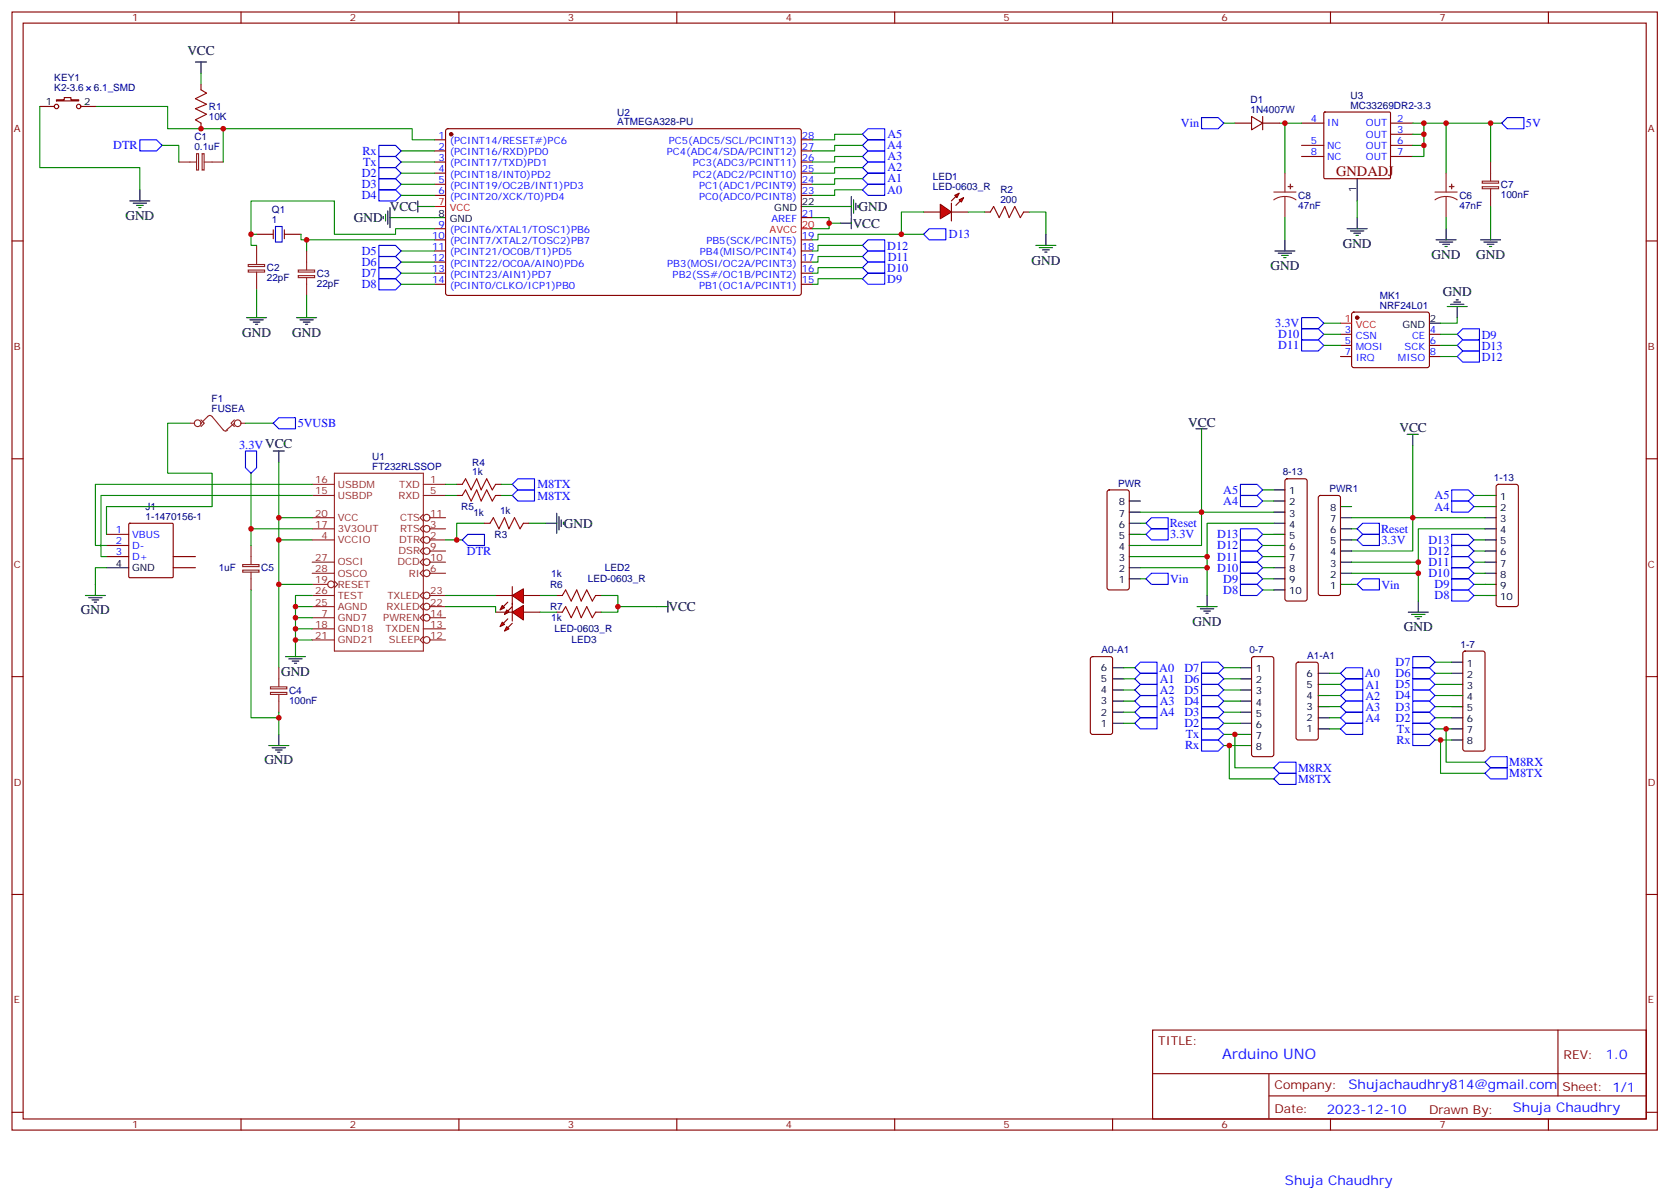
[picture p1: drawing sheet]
<svg xmlns="http://www.w3.org/2000/svg" width="531mm" height="381mm" viewBox="0 0 531 381" stroke-linecap="round" stroke-linejoin="round" font-family="sans-serif">
<g fill="none" stroke="#870000" stroke-width=".35">
<path d="M3.8 3.8h522.1v354.9h-522.1zM7.3 7.3h515.1v347.9h-515.1zM76.5 3.8v3.5M145.6 3.8v3.5M214.8 3.8v3.5M283.9 3.8v3.5M353.1 3.8v3.5M422.2 3.8v3.5M491.3 3.8v3.5M12.6 33.8h4.6M17.9 31.7h2.5v-.7h2.1v.7h2.5v.3h-7.1zM25.7 33.8h4.6"/>
<path d="M63.8 26.7v1.8M63.8 39.1v1.8M137.9 44.4h3.5M137.9 47.9h3.5M137.9 51.4h3.5M137.9 55h3.5M137.9 58.5h3.5M141.6 41.1l.5-.2h111.8l.4 .7-.1 51.7-.6 .5-111.8-.1-.4-.6v-51.5zM254.3 44.4h3.5M254.3 47.9h3.5M254.3 51.4h3.5M254.3 55h3.5"/>
<path d="M254.3 58.5h3.5M3.8 76.5h3.5M81.4 74.4h5.3M86.7 73v2.8M90.2 74.4h5.3M90.2 73v2.8M137.9 62h3.5M137.9 72.6h3.5M137.9 76.1h3.5M137.9 79.7h3.5M254.3 62h3.5M254.3 76.1h3.5"/>
<path d="M254.3 79.7h3.5M254.3 69.1h3.5M522.4 76.5h3.5M137.9 83.2h3.5M137.9 86.7h3.5M137.9 90.2h3.5M254.3 83.2h3.5M254.3 86.7h3.5M254.3 90.2h3.5M3.8 145.6h3.5M522.4 145.6h3.5M3.8 214.8h3.5"/>
<path d="M522.4 214.8h3.5M3.8 283.9h3.5M522.4 283.9h3.5M365.8 327h156.6v28.2h-156.6zM494.4 327v20.9M3.8 353.1h3.5M76.5 355.2v3.5M145.6 355.2v3.5M214.8 355.2v3.5M283.9 355.2v3.5M353.1 355.2v3.5M365.8 340.8h156.5"/>
<path d="M402.7 347.9h119.6M402.7 340.8v14.1M422.2 355.2v3.5M491.3 355.2v3.5M522.4 353.1h3.5"/>
<circle cx="17.9" cy="33.8" r=".71"/>
<circle cx="25" cy="33.8" r=".71"/>
</g>
<circle cx="143.2" cy="42.6" r=".53" fill="#870000" stroke="#870000" stroke-width=".35"/>
<path d="M137.9 65.5h3.5M254.3 72.6h3.5" fill="none" stroke="#f00" stroke-width=".35"/>
<g fill="none" stroke="#000" stroke-width=".35">
<path d="M62 19.7h3.5M63.8 19.7v3.5M41.2 63.8h6.4M42.3 64.5h4.2M43.3 65.2h2.1M44 65.9h.7M44.4 60.3v3.5M121.6 68.7v.7M122.3 68v2.1M123 67v4.2M123.8 69.1h3.5M123.8 65.9v6.3"/>
<path d="M132.6 65.5h3.5M132.6 63.8v3.5M137.9 69.1h3.5M254.3 65.5h3.5M266.6 65.5h3.6M266.6 70.8h3.6M270.2 62.4v6.3M270.2 69.1v3.5M270.9 63.4v4.3M271.6 64.5v2.1M272.3 65.2v.7M81.4 97.3v3.5"/>
<path d="M97.3 97.3v3.5M78.2 100.8h6.4M79.3 101.5h4.2M80.4 102.2h2.1M81.1 102.9h.7M94.1 100.8h6.4M95.2 101.5h4.2M96.2 102.2h2.2M96.9 102.9h.7"/>
</g>
<g fill="none" stroke="#00f" stroke-width=".35">
<path d="M44.4 44.4h5.3l1.7 1.7-1.7 1.8h-5.3zM120.2 46.1h5.3l1.8 1.8-1.8 1.8h-5.3zM120.2 49.7h5.3l1.8 1.7-1.8 1.8h-5.3zM120.2 53.2h5.3l1.8 1.8-1.8 1.7h-5.3zM120.2 56.7h5.3l1.8 1.8-1.8 1.8h-5.3zM273.7 42.6l1.7-1.7h5.3v3.5h-5.3zM275.4 58.5h5.3v3.5h-5.3l-1.7-1.7zM275.4 55h5.3v3.5h-5.3l-1.7-1.8zM275.4 51.4h5.3v3.6h-5.3l-1.7-1.8zM275.4 47.9h5.3v3.5h-5.3l-1.7-1.7zM275.4 44.4h5.3v3.5h-5.3l-1.7-1.8zM120.2 60.3h5.3l1.8 1.7-1.8 1.8h-5.3z"/>
<path d="M120.2 77.9h5.3l1.8 1.8-1.8 1.7h-5.3zM275.4 79.7h5.3v3.5h-5.3l-1.7-1.8zM275.4 76.1h5.3v3.6h-5.3l-1.7-1.8zM293.1 74.4l1.8-1.8h5.2v3.5h-5.2zM120.2 88.5h5.3l1.8 1.7-1.8 1.8h-5.3zM120.2 81.4h5.3l1.8 1.8-1.8 1.7h-5.3zM120.2 84.9h5.3l1.8 1.8-1.8 1.8h-5.3zM275.4 86.7h5.3v3.5h-5.3l-1.7-1.7zM275.4 83.2h5.3v3.5h-5.3l-1.7-1.8z"/>
</g>
<g fill="none" stroke="#008700" stroke-width=".35">
<path d="M12.6 33.8v19.4h31.8v7.1M30.3 33.8h22.9v7.1h77.6v3.5h7.1M63.8 23.2v3.5M51.4 46.1h5.3v5.3M70.8 40.9v10.5M127.3 47.9h10.6M127.3 51.4h10.6M127.3 55h10.6M127.3 58.5h10.6M273.7 56.7h-8.8v1.8h-7.1M273.7 53.2h-8.8v1.8h-7.1M273.7 49.7h-8.8v1.7h-7.1"/>
<path d="M273.7 46.1h-8.8v1.8h-7.1M273.7 42.6h-8.8v1.8h-7.1M79.7 74.4v3.5h1.7M95.5 74.4v1.7h42.4M97.3 76.1v3.6M127.3 69.1h10.6M127.3 79.7h10.6M127.3 62h10.6M136.1 65.5h1.8M137.9 72.6h-12.4v1.8h-19.4v-10.6h-26.4v10.6h1.7M257.8 69.1h5.3v3.5h-5.3M257.8 65.5h8.8"/>
<path d="M263.1 70.8h3.5M273.7 60.3h-8.8v1.7h-7.1M273.7 77.9h-14.1v1.8h-1.8M293.1 74.4h-33.5v1.7h-1.8M81.4 92v5.3M97.3 93.8v3.5M127.3 90.2h10.6M127.3 83.2h10.6M127.3 86.7h10.6M273.7 88.5h-14.1v1.7h-1.8M273.7 84.9h-14.1v1.8h-1.8M273.7 81.4h-14.1v1.8h-1.8"/>
</g>
<path d="M87.4 71.9h2.1v4.9h-2.1z" fill="none" stroke="#00c" stroke-width=".35"/>
<path d="M56.7 51.4h5.7M62.4 48.8h.6v5.2h-.6zM64.1 48.8h.7v5.2h-.7zM64.8 51.4h6M81.4 77.9v6M97.3 79.7v6M78.8 84h5.2v.6h-5.2zM78.8 85.7h5.2v.7h-5.2zM81.4 86.4v5.6M94.7 85.7h5.1v.7h-5.1zM94.7 87.5h5.1v.6h-5.1zM97.3 88.1v5.7" fill="none" stroke="#8c2424" stroke-width=".35"/>
<path d="M63.8 28.5l1.7 1.1-3.5 1.7 3.5 1.8-3.5 1.4 3.5 1.8-3.5 1.7 1.8 1.1" fill="none" stroke="#a10000" stroke-width=".35"/>
<g fill="#f00" stroke="#870000" stroke-width=".35">
<path d="M298.4 64.8l3.5 2.5-3.5 2.1z"/>
<path d="M301.9 64.5v5.6z"/>
</g>
<g fill="#870000" stroke="#870000" stroke-width=".35">
<path d="M301.9 63.8l1.4-1.4z"/>
<path d="M303.3 65.2l1.4-1.4z"/>
</g>
<g fill="#f00" stroke="#870000" stroke-width=".35">
<path d="M303 62l1.4-.7-.7 1.4z"/>
<path d="M304.4 63.4l1.4-.7-.7 1.4z"/>
</g>
<g fill="none" stroke="#870000" stroke-width=".35">
<path d="M293.1 67.3h5.3M301.9 67.3h5.3M312.5 67.3h1.8M324.8 67.3h1.8M144.9 153.7h1.8M144.9 157.3h1.8M157.3 153.7h1.7M157.3 157.3h1.7M33.8 169.6h7.1M33.8 173.1h7.1M33.8 176.7h7.1M40.9 166.3l.3-.2h13.4l.3 .2 .1 16.7-.2 .3-13.6 .1-.3-.2z"/>
<path d="M55 176.7h7M153.7 166.1h1.8M166.1 166.1h1.8M55 180.2h7"/>
</g>
<g fill="none" stroke="#008700" stroke-width=".35">
<path d="M293.1 67.3h-7.1v7.1M307.2 67.3h5.3M326.6 67.3h5.3v7.1M60.3 134.3h-7.1v15.9h14.1v10.6h-33.5v8.8M77.9 134.3h8.8M88.5 146.7v17.6M99.1 153.7h-68.8v19.4h3.5M99.1 157.3h-67.1v19.4h1.8M141.4 153.7h3.5M141.4 157.3h3.5M159 153.7h3.6M159 157.3h3.6"/>
<path d="M99.1 171.4h-10.6v40.5M99.1 164.3h-10.6v7.1M141.4 171.4h5.3M153.7 166.1h-8.8v5.3M167.9 166.1h5.2M33.8 180.2h-3.5v5.3M88.5 185.5h10.6M93.8 192.5v3.6h5.3M93.8 196.1v3.5h5.3M93.8 199.6v3.5h5.3M99.1 189h-5.3v3.5h5.3M93.8 203.1v1.8"/>
<path d="M88.5 226.1v7"/>
</g>
<path d="M314.3 67.3l1-1.8 1.8 3.6 1.7-3.6 1.5 3.6 1.7-3.6 1.8 3.6 1-1.8M146.7 153.7l1-1.7 1.8 3.5 1.8-3.5 1.4 3.5 1.7-3.5 1.8 3.5 1.1-1.8M146.7 157.3l1-1.8 1.8 3.5 1.8-3.5 1.4 3.5 1.7-3.5 1.8 3.5 1.1-1.7M155.5 166.1l1.1-1.8 1.7 3.6 1.8-3.6 1.4 3.6 1.8-3.6 1.7 3.6 1.1-1.8" fill="none" stroke="#a10000" stroke-width=".35"/>
<g fill="none" stroke="#000" stroke-width=".35">
<path d="M328.7 77.9h6.4M329.8 78.6h4.2M330.8 79.3h2.2M331.9 74.4v3.5M331.5 80h.7M86.7 143.2h3.5M88.5 143.2v3.5M173.1 166.1h3.6M176.7 162.9v6.4M177.4 164v4.2M178.1 165v2.1M178.8 165.7v.7"/>
<path d="M27.1 189h6.3M28.2 189.7h4.2M29.2 190.4h2.1M29.9 191.1h.7M30.3 185.5v3.5M33.8 180.2h7.1M90.6 208.4h6.3M91.7 209.1h4.2M92.7 209.8h2.1M93.4 210.5h.7M93.8 204.9v3.5M85.3 236.6h6.4"/>
<path d="M86.4 237.3h4.2M87.4 238.1h2.1M88.1 238.8h.7M88.5 233.1v3.5"/>
</g>
<g fill="none" stroke="#8c2424" stroke-width=".35">
<path d="M60.3 134.3h1.4M63.8 134.3l2.3-2.3 .8-.1 4.1 4.8 .8 .1 .4-.3M63.8 133.3l1 1-1 1.1M74.4 133.3l-1.1 1 1.1 1.1M74.4 134.3l-2.5 2.2M76.5 134.3h1.4M99.1 153.7h7M99.1 157.3h7M106.1 150.2h28.2v56.5h-28.2zM134.3 153.7h7.1M134.3 157.3h7.1M99.1 178.4h7"/>
<path d="M99.1 167.9h7M99.1 171.4h7M99.1 164.3h7M134.3 173.8l-1 1.1 1 1.1M134.3 177.4l-1 1 1 1.1M134.3 166.8l-1 1.1 1 1M134.3 163.3l-1 1 1 1.1M134.3 170.3l-1 1.1 1 1M136.5 178.4h4.9M136.5 174.9h4.9M136.5 167.9h4.9M136.5 171.4h4.9"/>
<path d="M136.5 164.3h4.9M99.1 185.5h4.9M99.1 182h7M99.1 196.1h7M99.1 199.6h7M99.1 192.5h7M99.1 189h7M106.1 184.4l1.1 1.1-1.1 1M134.3 180.9l-1 1.1 1 1M134.3 188l-1 1 1 1.1M134.3 191.5l-1 1 1 1.1M134.3 195l-1 1.1 1 1"/>
<path d="M134.3 199.6h7.1M136.5 182h4.9M136.5 196.1h4.9M136.5 192.5h4.9M136.5 189h4.9M85.8 218h5.2v.7h-5.2zM85.8 219.8h5.2v.6h-5.2zM88.5 211.9v6M99.1 203.1h7M134.3 202.1l-1 1 1 1.1M136.5 203.1h4.9M88.5 220.4v5.7"/>
<circle cx="62.7" cy="134.3" r="1.06"/>
<circle cx="75.4" cy="134.3" r="1.06"/>
<circle cx="135.4" cy="171.4" r="1.06"/>
<circle cx="135.4" cy="167.9" r="1.06"/>
<circle cx="135.4" cy="164.3" r="1.06"/>
<circle cx="135.4" cy="178.4" r="1.06"/>
<circle cx="135.4" cy="174.9" r="1.06"/>
<circle cx="105.1" cy="185.5" r="1.06"/>
<circle cx="135.4" cy="196.1" r="1.06"/>
<circle cx="135.4" cy="182" r="1.06"/>
<circle cx="135.4" cy="189" r="1.06"/>
<circle cx="135.4" cy="192.5" r="1.06"/>
<circle cx="135.4" cy="203.1" r="1.06"/>
</g>
<path d="M86.7 134.3l1.8-1.7h5.3v3.5h-5.3zM162.6 153.7l1.7-1.7h5.3v3.5h-5.3zM162.6 157.3l1.7-1.8h5.3v3.5h-5.3zM146.7 171.4l1.7-1.8h5.3v3.5h-5.3z" fill="none" stroke="#00f" stroke-width=".35"/>
<g fill="#f00" stroke="#870000" stroke-width=".35">
<path d="M162.6 189l3.5-2.1v4.6z"/>
<path d="M162.6 186.2v5.6z"/>
</g>
<g fill="#870000" stroke="#870000" stroke-width=".35">
<path d="M162.6 192.5l-1.5 1.5z"/>
<path d="M161.1 191.1l-1.4 1.4z"/>
</g>
<g fill="#f00" stroke="#870000" stroke-width=".35">
<path d="M160.8 193.6l.7 .7-1.4 .7z"/>
<path d="M159.4 192.2l.7 .7-1.4 .7z"/>
</g>
<path d="M157.3 189h5.3M166.1 189h5.3" fill="none" stroke="#870000" stroke-width=".35"/>
<g fill="#f00" stroke="#870000" stroke-width=".35">
<path d="M162.6 194.3l3.5-2.1v4.6z"/>
<path d="M162.6 191.5v5.6z"/>
</g>
<g fill="#870000" stroke="#870000" stroke-width=".35">
<path d="M162.6 197.8l-1.5 1.4z"/>
<path d="M161.1 196.4l-1.4 1.4z"/>
</g>
<g fill="#f00" stroke="#870000" stroke-width=".35">
<path d="M160.8 198.9l.7 .7-1.4 .7z"/>
<path d="M159.4 197.5l.7 .7-1.4 .7z"/>
</g>
<g fill="none" stroke="#870000" stroke-width=".35">
<path d="M391.9 39.1h5.3M397.2 37l3.5 2.1-3.5 2.1zM400.7 39.1h5.3M400.7 37v4.2M413 39.1h7.1M420.1 35.7l.3-.1h20.7l.2 .3-.1 20.7-.3 .1h-20.6l-.2-.3zM441.3 39.1h7M413 46.1h7.1M413 49.7h7.1M441.3 42.6h7M441.3 46.1h7M441.3 49.7h7"/>
<path d="M429.1 99.3l.5-.2h23.3l.5 .2 .2 .5-.1 16.5-.6 .4-23.6-.1-.4-.6v-16.2zM425.4 113.2h3.5M425.4 106.1h3.5M425.4 109.6h3.5M453.6 113.2h3.5M453.6 106.1h3.5M453.6 109.6h3.5M351.5 155.7l.5-.2h5.6l.5 .2 .3 .5v30.3l-.3 .5-.5 .3h-5.6l-.5-.3-.2-.5v-30.3zM408 152.2l.4-.2h5.7l.5 .2 .2 .5v37.4l-.2 .5-.5 .2h-5.7l-.5-.3-.2-.4v-37.4zM418.6 157.5l.4-.2h5.7l.5 .2 .2 .5v30.3l-.3 .5-.4 .2h-5.7l-.5-.2-.2-.5v-30.3zM475 153.9l.5-.2h5.6l.5 .2 .2 .5v37.4l-.2 .5-.5 .2h-5.6l-.5-.2-.2-.5v-37.4zM157.3 194.3h5.3"/>
<path d="M166.1 194.3h5.3M176.7 194.3h1.7M176.7 189h1.7M189 194.3h1.8M189 189h1.8M346.2 208.6l.5-.2h5.7l.6 .5 .1 23.5-.5 .7h-5.9l-.6-.4-.1-23.6zM397.4 208.6l.5-.2h5.6l.5 .2 .2 .5v30.4l-.2 .5-.5 .2h-5.6l-.5-.3-.2-.4v-30.4zM411.5 210.4l.5-.2h5.6l.7 .4v23.6l-.4 .6-5.9 .1-.7-.5v-23.5zM464.4 206.9l.5-.2h5.6l.5 .2 .2 .5v30.3l-.2 .5-.5 .2h-5.6l-.5-.2-.2-.5v-30.3z"/>
</g>
<g fill="none" stroke="#008700" stroke-width=".35">
<path d="M388.3 39.1h3.6M406 39.1h1.7v15.9M407.7 39.1h5.3M448.3 39.1h3.5v3.5h-3.5M451.8 39.1h24.7M458.9 39.1v15.9M473 39.1v12.3M451.8 42.6v3.5h-3.5M451.8 46.1v3.6h-3.5M407.7 69.1v7M430.7 63.8v5.3M458.9 69.1v3.5"/>
<path d="M473 65.5v7.1M420.1 106.1h5.3M420.1 109.6h5.3M420.1 102.6h5.3M457.1 106.1h5.3M457.1 109.6h5.3M457.1 113.2h5.3M462.4 100.8v1.8h-5.3M381.3 139.6v23h-19.4M79.7 150.2v17.7h19.4M400.7 155.5h3.5M400.7 159h3.5"/>
<path d="M448.3 141.4v22.9h-19.4M467.7 157.3h3.5M79.7 167.9v5.2M361.9 166.1h1.7M361.9 169.6h1.7M383 176.7v3.5h-21.1M400.7 169.6h3.5M400.7 173.1h3.5M400.7 176.7h3.5M404.2 162.6h-22.9v10.5h-19.4M404.2 166.1h-21.2v10.6h-21.1M428.9 171.4h1.8"/>
<path d="M428.9 167.9h1.8M450.1 178.4v3.6h-21.2M467.7 178.4h3.5M467.7 174.9h3.5M467.7 171.4h3.5M467.7 160.8h3.5M471.2 167.9h-21.1v10.5h-21.2M471.2 164.3h-22.9v10.6h-19.4M79.7 187.3v40.5h8.8M141.4 192.5h15.9v1.8M141.4 189h15.9M171.4 189h5.3"/>
<path d="M171.4 194.3h5.3M190.8 189h5.3v5.3h-5.3M196.1 192.5h12.3M361.9 183.7h1.7M383 180.2v8.8M400.7 183.7h3.5M400.7 180.2h3.5M400.7 187.3h3.5M428.9 185.5h1.8M450.1 182v8.8M467.7 189h3.5M467.7 185.5h3.5"/>
<path d="M467.7 182h3.5M356.6 211.9h3.5M356.6 215.5h3.5M356.6 219h3.5M388.3 211.9h5.3M388.3 215.5h5.3M388.3 219h5.3M421.9 217.2h3.5M421.9 213.7h3.5M455.4 217.2h5.3M455.4 213.7h5.3M455.4 210.2h5.3"/>
<path d="M356.6 222.5h3.5M356.6 226.1h3.5M356.6 229.6h3.5M388.3 222.5h5.3M388.3 226.1h5.3M388.3 229.6h5.3M388.3 233.1h5.3M388.3 236.6h5.3M390.1 236.6v10.6h14.1M391.9 233.1v10.6h12.3M421.9 231.4h3.5M421.9 227.8h3.5"/>
<path d="M421.9 224.3h3.5M421.9 220.8h3.5M455.4 234.9h5.3M455.4 231.4h5.3M455.4 227.8h5.3M455.4 224.3h5.3M455.4 220.8h5.3M457.1 234.9v10.6h14.1M458.9 231.4v10.5h12.3"/>
</g>
<path d="M178.4 189l1.1-1.7 1.8 3.5 1.7-3.5 1.4 3.5 1.8-3.5 1.8 3.5 1-1.8M178.4 194.3l1.1-1.8 1.8 3.6 1.7-3.6 1.4 3.6 1.8-3.6 1.8 3.6 1-1.8" fill="none" stroke="#a10000" stroke-width=".35"/>
<g fill="none" stroke="#000" stroke-width=".35">
<path d="M430.7 56.7v7.1M404.6 79.7h6.3M407.7 76.1v3.6M427.5 72.6h6.3M428.6 73.3h4.2M429.6 74h2.1M430.3 74.7h.7M430.7 69.1v3.5M455.7 76.1h6.4M456.8 76.8h4.2M457.8 77.5h2.2M458.5 78.2h.7"/>
<path d="M458.9 72.6v3.5M469.8 76.1h6.4M470.9 76.8h4.2M471.9 77.5h2.2M472.7 78.2h.7M473 72.6v3.5M405.6 80.4h4.3M406.7 81.1h2.1M407.4 81.8h.7M459.2 97.3h6.4M460.3 96.6h4.2M461.4 95.9h2.1"/>
<path d="M462.1 95.2h.7M462.4 97.3v3.5M453.6 102.6h3.5M379.5 136.1h3.5M381.3 136.1v3.5M446.5 137.9h3.6M448.3 137.9v3.5M358.4 159h3.5M404.2 159h3.5M404.2 155.5h3.5M471.2 157.3h3.6M358.4 176.7h3.5"/>
<path d="M358.4 173.1h3.5M358.4 169.6h3.5M358.4 166.1h3.5M358.4 162.6h3.5M404.2 176.7h3.5M404.2 173.1h3.5M404.2 169.6h3.5M404.2 166.1h3.5M404.2 162.6h3.5M425.4 160.8h3.5M425.4 164.3h3.5M425.4 167.9h3.5"/>
<path d="M425.4 171.4h3.5M425.4 174.9h3.5M425.4 178.4h3.5M471.2 160.8h3.6M471.2 164.3h3.6M471.2 167.9h3.6M471.2 171.4h3.6M471.2 174.9h3.6M471.2 178.4h3.6M208.4 192.5h3.5M211.9 190.8v3.5M358.4 183.7h3.5"/>
<path d="M358.4 180.2h3.5M379.9 192.5h6.3M380.9 193.3h4.3M382 194h2.1M382.7 194.7h.7M383 189v3.5M404.2 183.7h3.5M404.2 180.2h3.5M404.2 187.3h3.5M425.4 182h3.5M425.4 185.5h3.5M446.9 194.3h6.3"/>
<path d="M448 195h4.2M449 195.7h2.1M449.7 196.4h.7M450.1 190.8v3.5M471.2 182h3.6M471.2 185.5h3.6M471.2 189h3.6M353.1 219h3.5M353.1 215.5h3.5M353.1 211.9h3.5M393.6 219h3.6M393.6 215.5h3.6"/>
<path d="M393.6 211.9h3.6M418.3 213.7h3.6M418.3 217.2h3.6M460.7 210.2h3.5M460.7 213.7h3.5M460.7 217.2h3.5M353.1 229.6h3.5M353.1 226.1h3.5M353.1 222.5h3.5M393.6 229.6h3.6M393.6 226.1h3.6M393.6 222.5h3.6"/>
<path d="M393.6 233.1h3.6M393.6 236.6h3.6M418.3 220.8h3.6M418.3 224.3h3.6M418.3 227.8h3.6M418.3 231.4h3.6M460.7 220.8h3.5M460.7 224.3h3.5M460.7 227.8h3.5M460.7 231.4h3.5M460.7 234.9h3.5"/>
</g>
<g fill="none" stroke="#00f" stroke-width=".35">
<path d="M381.3 37.3h5.3l1.7 1.8-1.7 1.8h-5.3zM476.5 39.1l1.8-1.8h5.3v3.6h-5.3zM413 100.8h5.3l1.8 1.8-1.8 1.8h-5.3zM413 104.4h5.3l1.8 1.7-1.8 1.8h-5.3zM413 107.9h5.3l1.8 1.7-1.8 1.8h-5.3zM462.4 106.1l1.8-1.7h5.3v3.5h-5.3zM462.4 109.6l1.8-1.7h5.3v3.5h-5.3zM462.4 113.2l1.8-1.8h5.3v3.5h-5.3zM77.9 143.2h3.5v5.2l-1.7 1.8-1.8-1.8zM393.6 153.7h5.3l1.8 1.8-1.8 1.8h-5.3zM393.6 157.3h5.3l1.8 1.7-1.8 1.8h-5.3zM460.7 159h5.2l1.8 1.8-1.8 1.8h-5.2z"/>
<path d="M460.7 155.5h5.2l1.8 1.8-1.8 1.7h-5.2zM363.6 166.1l1.8-1.8h5.3v3.6h-5.3zM363.6 169.6l1.8-1.7h5.3v3.5h-5.3zM393.6 167.9h5.3l1.8 1.7-1.8 1.8h-5.3zM393.6 171.4h5.3l1.8 1.7-1.8 1.8h-5.3zM393.6 174.9h5.3l1.8 1.8-1.8 1.7h-5.3zM393.6 178.4h5.3l1.8 1.8-1.8 1.8h-5.3zM430.7 171.4l1.7-1.8h5.3v3.5h-5.3zM430.7 167.9l1.7-1.8h5.3v3.5h-5.3zM460.7 176.7h5.2l1.8 1.7-1.8 1.8h-5.2zM460.7 173.1h5.2l1.8 1.8-1.8 1.8h-5.2zM460.7 169.6h5.2l1.8 1.8-1.8 1.7h-5.2z"/>
<path d="M363.6 183.7l1.8-1.7h5.3v3.5h-5.3zM393.6 182h5.3l1.8 1.7-1.8 1.8h-5.3zM393.6 185.5h5.3l1.8 1.8-1.8 1.7h-5.3zM430.7 185.5l1.7-1.8h5.3v3.6h-5.3zM460.7 187.3h5.2l1.8 1.7-1.8 1.8h-5.2zM460.7 183.7h5.2l1.8 1.8-1.8 1.8h-5.2zM460.7 180.2h5.2l1.8 1.8-1.8 1.7h-5.2zM360.1 211.9l1.8-1.7h5.3v3.5h-5.3zM360.1 215.5l1.8-1.8h5.3v3.5h-5.3zM360.1 219l1.8-1.8h5.3v3.6h-5.3zM381.3 217.2h5.3l1.7 1.8-1.7 1.8h-5.3zM381.3 213.7h5.3l1.7 1.8-1.7 1.7h-5.3z"/>
<path d="M381.3 210.2h5.3l1.7 1.7-1.7 1.8h-5.3zM425.4 217.2l1.7-1.7h5.3v3.5h-5.3zM425.4 213.7l1.7-1.8h5.3v3.6h-5.3zM448.3 208.4h5.3l1.8 1.8-1.8 1.7h-5.3zM448.3 211.9h5.3l1.8 1.8-1.8 1.8h-5.3zM448.3 215.5h5.3l1.8 1.7-1.8 1.8h-5.3zM448.3 219h5.3l1.8 1.8-1.8 1.7h-5.3zM360.1 222.5l1.8-1.7h5.3v3.5h-5.3zM360.1 226.1l1.8-1.8h5.3v3.5h-5.3zM360.1 229.6l1.8-1.8h5.3v3.6h-5.3zM381.3 234.9h5.3l1.7 1.7-1.7 1.8h-5.3zM381.3 231.4h5.3l1.7 1.7-1.7 1.8h-5.3z"/>
<path d="M381.3 227.8h5.3l1.7 1.8-1.7 1.8h-5.3zM381.3 224.3h5.3l1.7 1.8-1.7 1.7h-5.3zM381.3 220.8h5.3l1.7 1.7-1.7 1.8h-5.3zM425.4 231.4l1.7-1.8h5.3v3.5h-5.3zM425.4 224.3l1.7-1.8h5.3v3.6h-5.3zM425.4 220.8l1.7-1.8h5.3v3.5h-5.3zM427.1 226.1h5.3v3.5h-5.3l-1.7-1.8zM448.3 222.5h5.3l1.8 1.8-1.8 1.8h-5.3zM448.3 226.1h5.3l1.8 1.7-1.8 1.8h-5.3zM448.3 229.6h5.3l1.8 1.8-1.8 1.7h-5.3zM448.3 233.1h5.3l1.8 1.8-1.8 1.7h-5.3zM404.2 243.7l1.8-1.8h5.3v3.6h-5.3z"/>
<path d="M404.2 247.2l1.8-1.7h5.3v3.5h-5.3zM471.2 245.5l1.8-1.8h5.3v3.5h-5.3zM471.2 241.9l1.8-1.7h5.3v3.5h-5.3z"/>
</g>
<g fill="none" stroke="#8c2424" stroke-width=".35">
<path d="M407.7 55v6M458.9 55v6M470.4 57.5h5.1v.6h-5.1zM470.4 59.3h5.1v.6h-5.1zM473 51.4v6M473 59.9v5.6M404.2 61h7.1M407.7 62.4l-1.8 .2-1.7 .8M407.7 62.4l1.9 .2 1.7 .8M407.7 62.4v6.7M455.4 61h7M458.9 62.4l-1.9 .2-1.6 .8"/>
<path d="M458.9 62.4l1.8 .2 1.7 .8M458.9 62.4v6.7M77 179.2h5.2v.6h-5.2zM79.7 173.1v6M77 181h5.2v.6h-5.2zM79.7 181.6v5.7"/>
</g>
<g fill="#8c2424" stroke="#8c2424" stroke-width=".35">
<path d="M460 59.2h1.4z"/>
<path d="M460.6 58.5l.1 1.4z"/>
<path d="M408.8 59.2h1.4z"/>
<path d="M409.5 58.5v1.4z"/>
</g>
<circle cx="430.7" cy="100.8" r=".53" fill="#870000" stroke="#870000" stroke-width=".35"/>
<path d="M425.4 102.6h3.5" fill="none" stroke="#f00" stroke-width=".35"/>
<g fill="#c00">
<circle cx="263.1" cy="70.8" r=".88"/>
<circle cx="79.7" cy="74.4" r=".88"/>
<circle cx="97.3" cy="76.1" r=".88"/>
<circle cx="70.8" cy="40.9" r=".88"/>
<circle cx="63.8" cy="40.9" r=".88"/>
<circle cx="286" cy="74.4" r=".88"/>
<circle cx="144.9" cy="171.4" r=".88"/>
<circle cx="88.5" cy="171.4" r=".88"/>
<circle cx="88.5" cy="164.3" r=".88"/>
<circle cx="88.5" cy="185.5" r=".88"/>
<circle cx="93.8" cy="192.5" r=".88"/>
<circle cx="93.8" cy="196.1" r=".88"/>
<circle cx="93.8" cy="199.6" r=".88"/>
<circle cx="93.8" cy="203.1" r=".88"/>
<circle cx="196.1" cy="192.5" r=".88"/>
<circle cx="79.7" cy="167.9" r=".88"/>
<circle cx="88.5" cy="227.8" r=".88"/>
<circle cx="451.8" cy="42.6" r=".88"/>
<circle cx="451.8" cy="46.1" r=".88"/>
<circle cx="451.8" cy="39.1" r=".88"/>
<circle cx="458.9" cy="39.1" r=".88"/>
<circle cx="473" cy="39.1" r=".88"/>
<circle cx="407.7" cy="39.1" r=".88"/>
<circle cx="391.9" cy="233.1" r=".88"/>
<circle cx="390.1" cy="236.6" r=".88"/>
<circle cx="457.1" cy="234.9" r=".88"/>
<circle cx="458.9" cy="231.4" r=".88"/>
<circle cx="381.3" cy="162.6" r=".88"/>
<circle cx="383" cy="176.7" r=".88"/>
<circle cx="383" cy="180.2" r=".88"/>
<circle cx="450.1" cy="182" r=".88"/>
<circle cx="450.1" cy="178.4" r=".88"/>
<circle cx="448.3" cy="164.3" r=".88"/>
</g>
<text font-size="4.6" fill="#800" x="424" y="56">GNDADJ</text>
<text font-size="4.6" fill="#00f" x="387.9" y="336">Arduino UNO</text>
<g font-size="4.2">
<text x="59.5" y="17.5">VCC</text>
<text x="39.8" y="69.9">GND</text>
<text x="112.3" y="70.5">GND</text>
<text x="123.7" y="67">VCC</text>
<text x="272.5" y="67">GND</text>
<text x="270.6" y="72.2">VCC</text>
<text x="327.3" y="84">GND</text>
<text x="426.1" y="78.7">GND</text>
<text x="454.3" y="82.2">GND</text>
<text x="468.4" y="82.2">GND</text>
<text x="403.2" y="85.8">GND</text>
<text x="457.8" y="94.1">GND</text>
<text x="76.8" y="106.9">GND</text>
<text x="92.7" y="106.9">GND</text>
<text x="377" y="135.4">VCC</text>
<text x="444.1" y="137.2">VCC</text>
<text x="179" y="167.5">GND</text>
<text x="25.7" y="195">GND</text>
<text x="212.1" y="194">VCC</text>
<text x="378.5" y="198.6">GND</text>
<text x="445.5" y="200.4">GND</text>
<text x="89.2" y="214.5">GND</text>
<text x="83.9" y="242.6">GND</text>
</g>
<g font-size="4.2" fill="#00f">
<text x="509.6" y="336.2">1.0</text>
<text x="427.9" y="345.8">Shujachaudhry814@gmail.com</text>
<text x="421" y="353.6">2023-12-10</text>
<text x="480.1" y="353.1">Shuja Chaudhry</text>
<text x="407.7" y="376">Shuja Chaudhry</text>
</g>
<g font-size="3.9" fill="#00f">
<text x="374.8" y="40.3">Vin</text>
<text x="484.2" y="40.4">5V</text>
<text x="36" y="47.4">DTR</text>
<text x="281.6" y="47.3">A4</text>
<text x="281.6" y="43.8">A5</text>
<text x="115" y="49.2">Rx</text>
<text x="115.2" y="52.7">Tx</text>
<text x="281.6" y="50.9">A3</text>
<text x="114.8" y="56.2">D2</text>
<text x="114.8" y="59.7">D3</text>
<text x="281.6" y="57.9">A1</text>
<text x="281.6" y="54.4">A2</text>
<text x="114.8" y="63.3">D4</text>
<text x="281.6" y="61.5">A0</text>
<text x="301.1" y="75.7">D13</text>
<text x="114.8" y="80.9">D5</text>
<text x="281.6" y="79.2">D12</text>
<text x="281.7" y="82.7">D11</text>
<text x="114.8" y="84.5">D6</text>
<text x="114.8" y="88">D7</text>
<text x="281.6" y="89.8">D9</text>
<text x="281.6" y="86.3">D10</text>
<text x="114.8" y="91.5">D8</text>
<text x="404.7" y="103.8">3.3V</text>
<text x="405.7" y="107.4">D10</text>
<text x="470.2" y="107.5">D9</text>
<text x="405.7" y="110.9">D11</text>
<text x="470.2" y="111">D13</text>
<text x="470.2" y="114.5">D12</text>
<text x="94.5" y="135.5">5VUSB</text>
<text x="75.9" y="142.6">3.3VVCC</text>
<text x="170.5" y="155.1">M8TX</text>
<text x="170.5" y="158.6">M8TX</text>
<text x="388.2" y="156.8">A5</text>
<text x="388.2" y="160.3">A4</text>
<text x="455.2" y="158.5">A5</text>
<text x="371.2" y="167.3">Reset</text>
<text x="455.2" y="162">A4</text>
<text x="371.3" y="170.9">3.3V</text>
<text x="386.2" y="170.9">D13</text>
<text x="438.2" y="169.1">Reset</text>
<text x="438.4" y="172.6">3.3V</text>
<text x="453.3" y="172.6">D13</text>
<text x="148.2" y="176.2">DTR</text>
<text x="386.2" y="174.4">D12</text>
<text x="386.2" y="177.9">D11</text>
<text x="453.3" y="179.7">D11</text>
<text x="453.3" y="176.2">D12</text>
<text x="371.3" y="185">Vin</text>
<text x="386.2" y="181.5">D10</text>
<text x="388.2" y="185">D9</text>
<text x="453.3" y="183.2">D10</text>
<text x="388.2" y="188.5">D8</text>
<text x="438.4" y="186.8">Vin</text>
<text x="455.2" y="190.3">D8</text>
<text x="455.2" y="186.7">D9</text>
<text x="367.9" y="213.2">A0</text>
<text x="375.8" y="213.2">D7</text>
<text x="433.1" y="215">A0</text>
<text x="442.9" y="211.4">D7</text>
<text x="442.9" y="215">D6</text>
<text x="368" y="216.8">A1</text>
<text x="368" y="220.4">A2</text>
<text x="375.8" y="220.3">D5</text>
<text x="375.8" y="216.7">D6</text>
<text x="433.3" y="218.6">A1</text>
<text x="442.9" y="218.5">D5</text>
<text x="368" y="223.9">A3</text>
<text x="368" y="227.4">A4</text>
<text x="375.8" y="227.3">D3</text>
<text x="375.8" y="223.8">D4</text>
<text x="433.3" y="225.7">A3</text>
<text x="433.3" y="222.1">A2</text>
<text x="442.9" y="222">D4</text>
<text x="442.9" y="225.6">D3</text>
<text x="375.8" y="230.8">D2</text>
<text x="433.3" y="229.2">A4</text>
<text x="442.9" y="229.1">D2</text>
<text x="443.3" y="232.6">Tx</text>
<text x="376.1" y="237.9">Rx</text>
<text x="376.3" y="234.4">Tx</text>
<text x="443.1" y="236.1">Rx</text>
<text x="411.9" y="245">M8RX</text>
<text x="478.9" y="243.2">M8RX</text>
<text x="411.9" y="248.5">M8TX</text>
<text x="478.9" y="246.7">M8TX</text>
</g>
<g font-size="3.9" fill="#800">
<text x="367.5" y="331.5">TITLE:</text>
<text x="496.2" y="336.2">REV:</text>
<text x="404.4" y="345.7">Company:</text>
<text x="495.8" y="346.4">Sheet: 1/1</text>
<text x="404.4" y="353.4">Date:</text>
<text x="453.5" y="353.5">Drawn By:</text>
</g>
<g font-size="3.2" fill="#800">
<text x="41.9" y="6.8">1</text>
<text x="111.1" y="6.8">2</text>
<text x="180.2" y="6.8">3</text>
<text x="249.3" y="6.8">4</text>
<text x="318.5" y="6.8">5</text>
<text x="387.6" y="6.8">6</text>
<text x="456.8" y="6.8">7</text>
<text x="4.3" y="41.9">A</text>
<text x="522.9" y="41.9">A</text>
<text x="4.3" y="111.1">B</text>
<text x="522.9" y="111.1">B</text>
<text x="4.3" y="180.2">C</text>
<text x="522.9" y="180.2">C</text>
<text x="4.3" y="249.3">D</text>
<text x="522.9" y="249.3">D</text>
<text x="4.3" y="318.5">E</text>
<text x="522.9" y="318.5">E</text>
<text x="41.9" y="358.2">1</text>
<text x="111.1" y="358.2">2</text>
<text x="180.2" y="358.2">3</text>
<text x="249.3" y="358.2">4</text>
<text x="318.5" y="358.2">5</text>
<text x="387.6" y="358.2">6</text>
<text x="456.8" y="358.2">7</text>
</g>
<g font-size="3.2" fill="#000080">
<text x="17.2" y="29">K2-3.6</text>
<text x="17.2" y="25.9">KEY1</text>
<text x="29.8" y="29">6.1_SMD</text>
<text x="66.3" y="34.9">R1</text>
<text x="396.8" y="35.9">1N4007W</text>
<text x="396.8" y="32.8">D1</text>
<text x="428.6" y="34.5">MC33269DR2-3.3</text>
<text x="428.6" y="31.3">U3</text>
<text x="66.3" y="38.2">10K</text>
<text x="195.8" y="39.7">ATMEGA328-PU</text>
<text x="195.8" y="36.7">U2</text>
<text x="61.7" y="47.7">0.1uF</text>
<text x="61.7" y="44.5">C1</text>
<text x="296" y="57.1">LED1</text>
<text x="476.2" y="59.7">C7</text>
<text x="296" y="60.3">LED-0603_R</text>
<text x="317.4" y="64.5">200</text>
<text x="317.4" y="61.4">R2</text>
<text x="412" y="63.2">C8</text>
<text x="463.1" y="63.2">C6</text>
<text x="476.2" y="62.8">100nF</text>
<text x="86.3" y="70.8">1</text>
<text x="86.3" y="67.6">Q1</text>
<text x="412" y="66.3">47nF</text>
<text x="463.1" y="66.3">47nF</text>
<text x="84.7" y="89.2">22pF</text>
<text x="84.7" y="86.1">C2</text>
<text x="100.5" y="87.9">C3</text>
<text x="100.5" y="91">22pF</text>
<text x="437.9" y="94.8">MK1</text>
<text x="437.9" y="98">NRF24L01</text>
<text x="67.2" y="130.8">FUSEA</text>
<text x="67.2" y="127.6">F1</text>
<text x="118.1" y="149.2">FT232RLSSOP</text>
<text x="118.1" y="146">U1</text>
<text x="149.9" y="147.8">R4</text>
<text x="149.9" y="150.9">1k</text>
<text x="354.8" y="154.4">PWR</text>
<text x="407" y="150.9">8-13</text>
<text x="474.1" y="152.7">1-13</text>
<text x="46.2" y="161.9">J1</text>
<text x="146.3" y="162">R5</text>
<text x="421.9" y="156.2">PWR1</text>
<text x="46.2" y="165">1-1470156-1</text>
<text x="150.2" y="163.7">1k</text>
<text x="158.7" y="163.3">1k</text>
<text x="156.9" y="170.7">R3</text>
<text x="69.4" y="181.4">1uF</text>
<text x="82.9" y="181.4">C5</text>
<text x="174.9" y="183.1">1k</text>
<text x="186.5" y="184.8">LED-0603_R</text>
<text x="192" y="181.3">LED2</text>
<text x="174.6" y="186.6">R6</text>
<text x="174.6" y="193.7">R7</text>
<text x="174.9" y="197.2">1k</text>
<text x="176" y="200.7">LED-0603_R</text>
<text x="181.4" y="204.2">LED3</text>
<text x="349.5" y="207.4">A0-A1</text>
<text x="396.5" y="207.4">0-7</text>
<text x="414.8" y="209.1">A1-A1</text>
<text x="463.5" y="205.6">1-7</text>
<text x="91.7" y="220.1">C4</text>
<text x="91.7" y="223.4">100nF</text>
</g>
<g font-size="3.2">
<text x="14.5" y="33.4">1</text>
<text x="26.7" y="33.4">2</text>
<text x="254.5" y="65.2">22</text>
<text x="430.3" y="60.9" transform="rotate(-90 430.3 60.9)">1</text>
<text x="139.2" y="68.7">8</text>
<text x="142.7" y="70.5">GND</text>
<text x="245.7" y="67">GND</text>
<text x="445" y="104">GND</text>
<text x="453.8" y="102.2">2</text>
<text x="355" y="160.4">8</text>
<text x="409" y="156.9">1</text>
<text x="409" y="160.4">2</text>
<text x="476.1" y="158.7">1</text>
<text x="355" y="167.5">6</text>
<text x="355" y="164">7</text>
<text x="409" y="164">3</text>
<text x="409" y="167.5">4</text>
<text x="422.1" y="165.7">7</text>
<text x="422.1" y="162.2">8</text>
<text x="476.1" y="162.2">2</text>
<text x="476.1" y="165.7">3</text>
<text x="355" y="171">5</text>
<text x="409" y="171">5</text>
<text x="422.1" y="172.8">5</text>
<text x="422.1" y="169.3">6</text>
<text x="476.1" y="169.3">4</text>
<text x="476.1" y="172.8">5</text>
<text x="36.7" y="179.8">4</text>
<text x="355" y="178.1">3</text>
<text x="355" y="174.6">4</text>
<text x="409" y="174.6">6</text>
<text x="409" y="178.1">7</text>
<text x="422.1" y="179.8">3</text>
<text x="422.1" y="176.3">4</text>
<text x="476.1" y="176.3">6</text>
<text x="476.1" y="179.8">7</text>
<text x="41.9" y="181.3">GND</text>
<text x="355" y="185.1">1</text>
<text x="355" y="181.6">2</text>
<text x="409" y="181.6">8</text>
<text x="409" y="185.1">9</text>
<text x="422.1" y="183.4">2</text>
<text x="476.1" y="183.4">8</text>
<text x="409" y="188.7">10</text>
<text x="422.1" y="186.9">1</text>
<text x="476.1" y="186.9">9</text>
<text x="476.1" y="190.4">10</text>
<text x="349.3" y="213">6</text>
<text x="398.5" y="213.4">1</text>
<text x="414.5" y="214.8">6</text>
<text x="465.5" y="211.6">1</text>
<text x="465.5" y="215.1">2</text>
<text x="349.3" y="220.1">4</text>
<text x="349.3" y="216.5">5</text>
<text x="398.5" y="216.9">2</text>
<text x="398.5" y="220.4">3</text>
<text x="414.5" y="221.8">4</text>
<text x="414.5" y="218.3">5</text>
<text x="465.5" y="218.7">3</text>
<text x="349.3" y="227.1">2</text>
<text x="349.3" y="223.6">3</text>
<text x="398.5" y="223.9">4</text>
<text x="398.5" y="227.5">5</text>
<text x="414.5" y="225.4">3</text>
<text x="465.5" y="222.2">4</text>
<text x="465.5" y="225.7">5</text>
<text x="349.3" y="230.6">1</text>
<text x="398.5" y="231">6</text>
<text x="414.5" y="232.4">1</text>
<text x="414.5" y="228.9">2</text>
<text x="465.5" y="229.2">6</text>
<text x="465.5" y="232.8">7</text>
<text x="398.5" y="234.5">7</text>
<text x="398.5" y="238.1">8</text>
<text x="465.5" y="236.3">8</text>
</g>
<g font-size="3.2" fill="#00f">
<text x="416" y="38.7">4</text>
<text x="421.1" y="40.1">IN</text>
<text x="433.4" y="40.1">OUT</text>
<text x="443.4" y="38.7">2</text>
<text x="139.2" y="44">1</text>
<text x="139.2" y="47.6">2</text>
<text x="142.7" y="45.8">(PCINT14/RESET#)PC6</text>
<text x="212.2" y="45.8">PC5(ADC5/SCL/PCINT13)</text>
<text x="254.5" y="47.6">27</text>
<text x="254.5" y="44">28</text>
<text x="416" y="45.8">5</text>
<text x="421.1" y="47.2">NC</text>
<text x="433.4" y="43.7">OUT</text>
<text x="433.4" y="47.2">OUT</text>
<text x="443.4" y="42.3">3</text>
<text x="443.4" y="45.8">6</text>
<text x="139.2" y="51.1">3</text>
<text x="142.7" y="49.3">(PCINT16/RXD)PD0</text>
<text x="142.7" y="52.8">(PCINT17/TXD)PD1</text>
<text x="211.6" y="49.3">PC4(ADC4/SDA/PCINT12)</text>
<text x="219.8" y="52.8">PC3(ADC3/PCINT11)</text>
<text x="254.5" y="51.1">26</text>
<text x="416" y="49.3">8</text>
<text x="421.1" y="50.7">NC</text>
<text x="433.4" y="50.7">OUT</text>
<text x="443.4" y="49.3">7</text>
<text x="139.2" y="54.6">4</text>
<text x="139.2" y="58.1">5</text>
<text x="142.7" y="56.4">(PCINT18/INT0)PD2</text>
<text x="142.7" y="59.9">(PCINT19/OC2B/INT1)PD3</text>
<text x="219.8" y="56.4">PC2(ADC2/PCINT10)</text>
<text x="221.8" y="59.9">PC1(ADC1/PCINT9)</text>
<text x="254.5" y="58.1">24</text>
<text x="254.5" y="54.6">25</text>
<text x="139.2" y="61.7">6</text>
<text x="142.7" y="63.4">(PCINT20/XCK/T0)PD4</text>
<text x="221.8" y="63.4">PC0(ADC0/PCINT8)</text>
<text x="254.5" y="61.7">23</text>
<text x="244.8" y="70.5">AREF</text>
<text x="254.5" y="68.7">21</text>
<text x="137.2" y="75.8">10</text>
<text x="139.2" y="72.2">9</text>
<text x="142.7" y="74">(PCINT6/XTAL1/TOSC1)PB6</text>
<text x="142.7" y="77.5">(PCINT7/XTAL2/TOSC2)PB7</text>
<text x="224.2" y="77.5">PB5(SCK/PCINT5)</text>
<text x="254.5" y="75.8">19</text>
<text x="137.2" y="79.3">11</text>
<text x="137.2" y="82.8">12</text>
<text x="142.7" y="81.1">(PCINT21/OC0B/T1)PD5</text>
<text x="222.1" y="81.1">PB4(MISO/PCINT4)</text>
<text x="254.5" y="82.8">17</text>
<text x="254.5" y="79.3">18</text>
<text x="137.2" y="86.4">13</text>
<text x="137.2" y="89.9">14</text>
<text x="142.7" y="84.6">(PCINT22/OC0A/AIN0)PD6</text>
<text x="142.7" y="88.1">(PCINT23/AIN1)PD7</text>
<text x="211.7" y="84.6">PB3(MOSI/OC2A/PCINT3)</text>
<text x="213.5" y="88.1">PB2(SS#/OC1B/PCINT2)</text>
<text x="254.5" y="89.9">15</text>
<text x="254.5" y="86.4">16</text>
<text x="142.7" y="91.7">(PCINT0/CLKO/ICP1)PB0</text>
<text x="221.8" y="91.7">PB1(OC1A/PCINT1)</text>
<text x="426.7" y="105.8">3</text>
<text x="430.2" y="107.5">CSN</text>
<text x="448.1" y="107.5">CE</text>
<text x="453.8" y="105.8">4</text>
<text x="426.7" y="109.3">5</text>
<text x="426.7" y="112.8">7</text>
<text x="430.2" y="111.1">MOSI</text>
<text x="445.7" y="111.1">SCK</text>
<text x="453.8" y="112.8">8</text>
<text x="453.8" y="109.3">6</text>
<text x="430.2" y="114.6">IRQ</text>
<text x="443.6" y="114.6">MISO</text>
<text x="36.7" y="169.3">1</text>
<text x="36.7" y="172.8">2</text>
<text x="41.9" y="170.7">VBUS</text>
<text x="36.7" y="176.3">3</text>
<text x="41.9" y="174.2">D-</text>
<text x="41.9" y="177.7">D+</text>
</g>
<g font-size="3.2" fill="#f00">
<text x="139.2" y="65.2">7</text>
<text x="142.7" y="67">VCC</text>
<text x="244.2" y="74">AVCC</text>
<text x="254.5" y="72.2">20</text>
<text x="426.7" y="102.2">1</text>
<text x="430.2" y="104">VCC</text>
</g>
<g font-size="3.2" fill="#8d2323">
<text x="100" y="153.4">16</text>
<text x="107.2" y="154.8">USBDM</text>
<text x="126.7" y="154.8">TXD</text>
<text x="136.5" y="153.4">1</text>
<text x="100" y="156.9">15</text>
<text x="107.2" y="158.3">USBDP</text>
<text x="126.5" y="158.3">RXD</text>
<text x="136.5" y="156.9">5</text>
<text x="100" y="167.5">17</text>
<text x="100" y="164">20</text>
<text x="107.2" y="165.4">VCC</text>
<text x="126.9" y="165.4">CTS</text>
<text x="136.5" y="167.5">3</text>
<text x="136.5" y="164">11</text>
<text x="102" y="171">4</text>
<text x="107.2" y="168.9">3V3OUT</text>
<text x="107.2" y="172.4">VCCIO</text>
<text x="126.7" y="172.4">DTR</text>
<text x="126.9" y="168.9">RTS</text>
<text x="136.5" y="171">2</text>
<text x="100" y="178.1">27</text>
<text x="107.2" y="179.5">OSCI</text>
<text x="126.2" y="179.5">DCD</text>
<text x="126.5" y="176">DSR</text>
<text x="136.5" y="174.6">9</text>
<text x="136.5" y="178.1">10</text>
<text x="100" y="185.1">19</text>
<text x="100" y="181.6">28</text>
<text x="107.2" y="183">OSCO</text>
<text x="129.7" y="183">RI</text>
<text x="136.5" y="181.6">6</text>
<text x="100" y="188.7">26</text>
<text x="107.2" y="186.5">RESET</text>
<text x="107.2" y="190.1">TEST</text>
<text x="122.9" y="190.1">TXLED</text>
<text x="136.5" y="188.7">23</text>
<text x="100" y="192.2">25</text>
<text x="102" y="195.7">7</text>
<text x="107.2" y="197.1">GND7</text>
<text x="107.2" y="193.6">AGND</text>
<text x="121.6" y="197.1">PWREN</text>
<text x="122.7" y="193.6">RXLED</text>
<text x="136.5" y="192.2">22</text>
<text x="136.5" y="195.7">14</text>
<text x="100" y="199.2">18</text>
<text x="100" y="202.8">21</text>
<text x="107.2" y="200.7">GND18</text>
<text x="122.3" y="200.7">TXDEN</text>
<text x="136.5" y="199.2">13</text>
<text x="136.5" y="202.8">12</text>
<text x="107.2" y="204.2">GND21</text>
<text x="123.4" y="204.2">SLEEP</text>
</g>
</svg>
